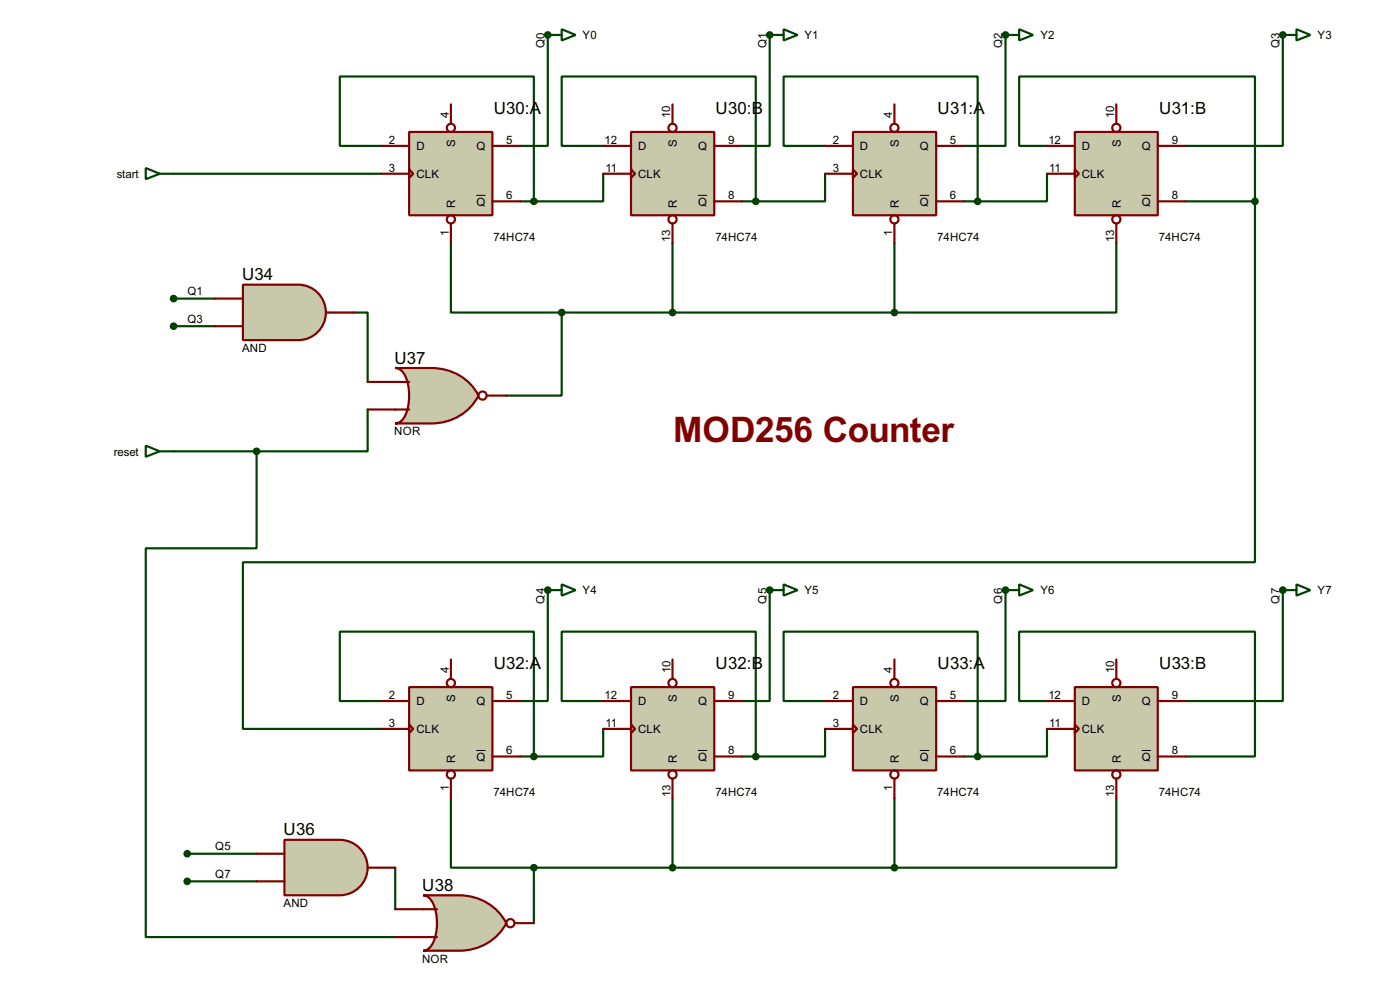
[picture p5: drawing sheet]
<svg xmlns="http://www.w3.org/2000/svg" width="256mm" height="180mm" viewBox="0 0 256 180" stroke-linecap="round" stroke-linejoin="round" font-family="sans-serif">
<g fill="none" stroke="#004000" stroke-width=".4">
<path d="M100.4 6.4v20.3h-5.1M31.8 31.8h38.1M69.9 26.7h-7.6v-12.7h35.5v22.9M95.3 36.9h2.5M110.5 26.7h-7.6v-12.7h35.6v22.9M110.5 31.8v5.1h-12.7M135.9 36.9h2.6M151.2 26.7h-7.6v-12.7h35.5v22.9M151.2 31.8v5.1h-12.7M176.6 36.9h2.5M191.8 31.8v5.1h-12.7M191.8 26.7h-5.1v-12.7h43.2v22.9"/>
<path d="M217.2 36.9h12.7M229.9 36.9v66h-185.4v30.5h25.4M31.8 59.7h7.6M31.8 54.7h7.6M64.8 57.2h2.6v12.7M82.6 44.5v12.7h20.3M102.9 57.2v15.2h-10.1M102.9 57.2h61M123.2 44.5v12.7M163.9 44.5v12.7M204.5 44.5v12.7h-40.6M67.4 75v7.6h-20.4"/>
<path d="M31.8 82.6h15.2M47 82.6v17.8h-20.3v71.1h45.7M69.9 128.3h-7.6v-12.7h35.5v22.9M95.3 138.5h2.5M110.5 128.3h-7.6v-12.7h35.6v22.9M110.5 133.4v5.1h-12.7M135.9 138.5h2.6M151.2 128.3h-7.6v-12.7h35.5v22.9M151.2 133.4v5.1h-12.7M176.6 138.5h2.5M191.8 128.3h-5.1v-12.7h43.2v22.9h-12.7M191.8 133.4v5.1h-12.7"/>
<path d="M34.3 156.3h12.7M72.4 158.8v7.6M82.6 146.1v12.7h15.2M97.8 158.8h66.1M97.8 158.8v10.2M123.2 146.1v12.7M163.9 146.1v12.7M204.5 146.1v12.7h-40.6M34.3 161.3h12.7"/>
</g>
<circle cx="100.4" cy="6.4" r=".2" fill="#004000"/>
<path d="M141 6.4v20.3h-5.1" fill="none" stroke="#004000" stroke-width=".4"/>
<circle cx="141" cy="6.4" r=".2" fill="#004000"/>
<path d="M184.2 6.4v20.3h-7.6" fill="none" stroke="#004000" stroke-width=".4"/>
<circle cx="184.2" cy="6.4" r=".2" fill="#004000"/>
<path d="M235 6.4v20.3h-17.8" fill="none" stroke="#004000" stroke-width=".4"/>
<circle cx="235" cy="6.4" r=".2" fill="#004000"/>
<path d="M100.4 108v20.3h-5.1" fill="none" stroke="#004000" stroke-width=".4"/>
<circle cx="100.4" cy="108" r=".2" fill="#004000"/>
<path d="M141 108v20.3h-5.1" fill="none" stroke="#004000" stroke-width=".4"/>
<circle cx="141" cy="108" r=".2" fill="#004000"/>
<path d="M184.2 108v20.3h-7.6" fill="none" stroke="#004000" stroke-width=".4"/>
<circle cx="184.2" cy="108" r=".2" fill="#004000"/>
<path d="M235 108v20.3h-17.8" fill="none" stroke="#004000" stroke-width=".4"/>
<circle cx="235" cy="108" r=".2" fill="#004000"/>
<path d="M75 24.2h15.2v15.2h-15.2z" fill="#c8c8aa" stroke="#800000" stroke-width=".4"/>
<g fill="none" stroke="#800000" stroke-width=".4">
<path d="M82.6 19.1v3.6M69.9 26.7h5.1M69.9 31.8h5.1M75 31l.7 .8-.7 .8zM90.2 26.7h5.1M90.2 36.9h5.1M82.6 40.9v3.6"/>
<circle cx="82.6" cy="23.4" r=".75"/>
<circle cx="82.6" cy="40.2" r=".75"/>
</g>
<path d="M87.3 35.8h1.7" fill="none" stroke="#000" stroke-width=".18"/>
<path d="M115.6 24.2h15.3v15.2h-15.3z" fill="#c8c8aa" stroke="#800000" stroke-width=".4"/>
<g fill="none" stroke="#800000" stroke-width=".4">
<path d="M123.2 19.1v3.6M110.5 26.7h5.1M110.5 31.8h5.1M115.6 31l.8 .8-.8 .8zM130.9 26.7h5M130.9 36.9h5M123.2 40.9v3.6"/>
<circle cx="123.2" cy="23.4" r=".75"/>
<circle cx="123.2" cy="40.2" r=".75"/>
</g>
<path d="M127.9 35.8h1.7" fill="none" stroke="#000" stroke-width=".18"/>
<path d="M156.3 24.2h15.2v15.2h-15.2z" fill="#c8c8aa" stroke="#800000" stroke-width=".4"/>
<g fill="none" stroke="#800000" stroke-width=".4">
<path d="M163.9 19.1v3.6M151.2 26.7h5.1M151.2 31.8h5.1M156.3 31l.7 .8-.7 .8zM171.5 26.7h5.1M171.5 36.9h5.1M163.9 40.9v3.6"/>
<circle cx="163.8" cy="23.4" r=".75"/>
<circle cx="163.8" cy="40.2" r=".75"/>
</g>
<path d="M168.5 35.8h1.7" fill="none" stroke="#000" stroke-width=".18"/>
<path d="M196.9 24.2h15.2v15.2h-15.2z" fill="#c8c8aa" stroke="#800000" stroke-width=".4"/>
<g fill="none" stroke="#800000" stroke-width=".4">
<path d="M204.5 19.1v3.6M191.8 26.7h5.1M191.8 31.8h5.1M196.9 31l.8 .8-.8 .8zM212.1 26.7h5.1M212.1 36.9h5.1M204.5 40.9v3.6"/>
<circle cx="204.5" cy="23.4" r=".75"/>
<circle cx="204.5" cy="40.2" r=".75"/>
</g>
<path d="M209.2 35.8h1.7" fill="none" stroke="#000" stroke-width=".18"/>
<g fill="#004000" stroke="#004000" stroke-width=".4">
<circle cx="123.2" cy="57.2" r=".5"/>
<circle cx="163.8" cy="57.2" r=".5"/>
<circle cx="179.1" cy="36.9" r=".5"/>
<circle cx="138.4" cy="36.9" r=".5"/>
<circle cx="97.8" cy="36.9" r=".5"/>
</g>
<path d="M75 125.8h15.2v15.2h-15.2z" fill="#c8c8aa" stroke="#800000" stroke-width=".4"/>
<g fill="none" stroke="#800000" stroke-width=".4">
<path d="M69.9 128.3h5.1M69.9 133.4h5.1M75 132.6l.7 .8-.7 .8zM82.6 120.7v3.6M90.2 128.3h5.1M90.2 138.5h5.1M82.6 142.5v3.6"/>
<circle cx="82.6" cy="125" r=".75"/>
<circle cx="82.6" cy="141.8" r=".75"/>
</g>
<path d="M87.3 137.4h1.7" fill="none" stroke="#000" stroke-width=".18"/>
<path d="M115.6 125.8h15.3v15.2h-15.3z" fill="#c8c8aa" stroke="#800000" stroke-width=".4"/>
<g fill="none" stroke="#800000" stroke-width=".4">
<path d="M110.5 128.3h5.1M110.5 133.4h5.1M115.6 132.6l.8 .8-.8 .8zM123.2 120.7v3.6M130.9 128.3h5M130.9 138.5h5M123.2 142.5v3.6"/>
<circle cx="123.2" cy="125" r=".75"/>
<circle cx="123.2" cy="141.8" r=".75"/>
</g>
<path d="M127.9 137.4h1.7" fill="none" stroke="#000" stroke-width=".18"/>
<path d="M156.3 125.8h15.2v15.2h-15.2z" fill="#c8c8aa" stroke="#800000" stroke-width=".4"/>
<g fill="none" stroke="#800000" stroke-width=".4">
<path d="M151.2 128.3h5.1M151.2 133.4h5.1M156.3 132.6l.7 .8-.7 .8zM163.9 120.7v3.6M171.5 128.3h5.1M171.5 138.5h5.1M163.9 142.5v3.6"/>
<circle cx="163.8" cy="125" r=".75"/>
<circle cx="163.8" cy="141.8" r=".75"/>
</g>
<path d="M168.5 137.4h1.7" fill="none" stroke="#000" stroke-width=".18"/>
<path d="M196.9 125.8h15.2v15.2h-15.2z" fill="#c8c8aa" stroke="#800000" stroke-width=".4"/>
<g fill="none" stroke="#800000" stroke-width=".4">
<path d="M191.8 128.3h5.1M191.8 133.4h5.1M196.9 132.6l.8 .8-.8 .8zM204.5 120.7v3.6M212.1 128.3h5.1M212.1 138.5h5.1M204.5 142.5v3.6"/>
<circle cx="204.5" cy="125" r=".75"/>
<circle cx="204.5" cy="141.8" r=".75"/>
</g>
<path d="M209.2 137.4h1.7" fill="none" stroke="#000" stroke-width=".18"/>
<g fill="#004000" stroke="#004000" stroke-width=".4">
<circle cx="163.8" cy="158.8" r=".5"/>
<circle cx="179.1" cy="138.5" r=".5"/>
<circle cx="138.4" cy="138.5" r=".5"/>
<circle cx="97.8" cy="138.5" r=".5"/>
<circle cx="229.9" cy="36.9" r=".5"/>
</g>
<path d="M44.5 52.1h10.2a5.1 5.1 0 0 1 5 5.1 5.1 5.1 0 0 1-5 5.1h-10.2z" fill-rule="evenodd" fill="#c8c8aa" stroke="#800000" stroke-width=".4"/>
<path d="M39.4 54.7h5.1M39.4 59.7h5.1M59.7 57.2h5.1" fill="none" stroke="#800000" stroke-width=".4"/>
<circle cx="31.8" cy="59.7" r=".5" fill="#004000" stroke="#004000" stroke-width=".4"/>
<path d="M52.1 153.7h10.2a5.1 5.1 0 0 1 5.1 5.1 5.1 5.1 0 0 1-5.1 5.1h-10.2z" fill-rule="evenodd" fill="#c8c8aa" stroke="#800000" stroke-width=".4"/>
<path d="M47 156.3h5.1M67.4 158.8h5M47 161.3h5.1" fill="none" stroke="#800000" stroke-width=".4"/>
<g fill="#004000" stroke="#004000" stroke-width=".4">
<circle cx="34.3" cy="156.3" r=".5"/>
<circle cx="34.3" cy="161.3" r=".5"/>
</g>
<path d="M72.4 67.4h6.6a9.5 9.5 0 0 1 8.7 5 9.5 9.5 0 0 1-8.7 5.1h-6.6a2.2 2.2 0 0 0 1.9-1.5 9.2 9.2 0 0 0-.4-7.8l-.9-.7z" fill-rule="evenodd" fill="#c8c8aa" stroke="#800000" stroke-width=".4"/>
<g fill="none" stroke="#800000" stroke-width=".4">
<path d="M67.4 69.9h7.6M67.4 75h7.6M89.2 72.4h3.6"/>
<circle cx="88.4" cy="72.4" r=".75"/>
</g>
<g fill="#004000" stroke="#004000" stroke-width=".4">
<circle cx="102.9" cy="57.2" r=".5"/>
<circle cx="31.8" cy="54.7" r=".5"/>
<circle cx="123.2" cy="158.8" r=".5"/>
</g>
<path d="M77.5 163.9h6.6a9.6 9.6 0 0 1 8.7 5.1 9.6 9.6 0 0 1-8.7 5h-6.6a2.21 2.21 0 0 0 1.8-1.5 9 9 0 0 0-.3-7.8l-1-.7z" fill-rule="evenodd" fill="#c8c8aa" stroke="#800000" stroke-width=".4"/>
<g fill="none" stroke="#800000" stroke-width=".4">
<path d="M72.4 166.4h7.7M72.4 171.5h7.7M94.3 169h3.5"/>
<circle cx="93.5" cy="169" r=".75"/>
</g>
<g fill="#004000" stroke="#004000" stroke-width=".4">
<circle cx="97.8" cy="158.8" r=".5"/>
<circle cx="47" cy="82.6" r=".5"/>
<circle cx="100.3" cy="6.4" r=".5"/>
<circle cx="141" cy="6.4" r=".5"/>
<circle cx="184.2" cy="6.4" r=".5"/>
<circle cx="235" cy="6.4" r=".5"/>
<circle cx="100.3" cy="108" r=".5"/>
<circle cx="141" cy="108" r=".5"/>
<circle cx="184.2" cy="108" r=".5"/>
<circle cx="235" cy="108" r=".5"/>
</g>
<g fill="none" stroke="#004000" stroke-width=".4">
<path d="M100.4 6.4h2.5M102.9 5.4l2.6 1-2.6 1zM141 6.4h2.6M143.6 5.4l2.5 1-2.5 1zM184.2 6.4h2.5M186.7 5.4l2.6 1-2.6 1zM235 6.4h2.5M237.5 5.4l2.6 1-2.6 1zM26.7 30.8l2.6 1-2.6 1zM29.3 31.8h2.5M26.7 81.6l2.6 1-2.6 1zM29.3 82.6h2.5"/>
<path d="M100.4 108h2.5M102.9 107l2.6 1-2.6 1zM141 108h2.6M143.6 107l2.5 1-2.5 1zM184.2 108h2.5M186.7 107l2.6 1-2.6 1zM235 108h2.5M237.5 107l2.6 1-2.6 1z"/>
</g>
<text font-size="7.2" fill="#800000" x="123.3" y="80.8">MOD256 Counter</text>
<g font-size="3.5">
<text x="90.5" y="20.8">U30:A</text>
<text x="131.1" y="20.8">U30:B</text>
<text x="171.8" y="20.8">U31:A</text>
<text x="212.4" y="20.8">U31:B</text>
<text x="44.4" y="51.3">U34</text>
<text x="72.3" y="66.6">U37</text>
<text x="90.5" y="122.4">U32:A</text>
<text x="131.1" y="122.4">U32:B</text>
<text x="171.8" y="122.4">U33:A</text>
<text x="212.4" y="122.4">U33:B</text>
<text x="52" y="152.9">U36</text>
<text x="77.4" y="163.1">U38</text>
</g>
<g font-size="2.4">
<text x="99.8" y="8.9" transform="rotate(-90 99.8 8.9)">Q0</text>
<text x="106.7" y="7.2">Y0</text>
<text x="140.4" y="8.9" transform="rotate(-90 140.4 8.9)">Q1</text>
<text x="147.4" y="7.2">Y1</text>
<text x="183.6" y="8.9" transform="rotate(-90 183.6 8.9)">Q2</text>
<text x="190.6" y="7.2">Y2</text>
<text x="234.4" y="8.9" transform="rotate(-90 234.4 8.9)">Q3</text>
<text x="241.4" y="7.2">Y3</text>
<text x="82.2" y="21.6" transform="rotate(-90 82.2 21.6)">4</text>
<text x="122.8" y="21.6" transform="rotate(-90 122.8 21.6)">10</text>
<text x="163.5" y="21.6" transform="rotate(-90 163.5 21.6)">4</text>
<text x="204.1" y="21.6" transform="rotate(-90 204.1 21.6)">10</text>
<text x="71.3" y="26.3">2</text>
<text x="76.3" y="27.5">D</text>
<text x="83.4" y="26.9" transform="rotate(-90 83.4 26.9)">S</text>
<text x="87.3" y="27.5">Q</text>
<text x="92.8" y="26.3">5</text>
<text x="110.8" y="26.3">12</text>
<text x="116.9" y="27.5">D</text>
<text x="124" y="26.9" transform="rotate(-90 124 26.9)">S</text>
<text x="127.9" y="27.5">Q</text>
<text x="133.4" y="26.3">9</text>
<text x="152.6" y="26.3">2</text>
<text x="157.5" y="27.5">D</text>
<text x="164.7" y="26.9" transform="rotate(-90 164.7 26.9)">S</text>
<text x="168.5" y="27.5">Q</text>
<text x="174" y="26.3">5</text>
<text x="192.1" y="26.3">12</text>
<text x="198.2" y="27.5">D</text>
<text x="205.3" y="26.9" transform="rotate(-90 205.3 26.9)">S</text>
<text x="209.2" y="27.5">Q</text>
<text x="214.7" y="26.3">9</text>
<text x="21.4" y="32.6">start</text>
<text x="71.3" y="31.4">3</text>
<text x="76.3" y="32.6">CLK</text>
<text x="110.9" y="31.4">11</text>
<text x="116.9" y="32.6">CLK</text>
<text x="152.6" y="31.4">3</text>
<text x="157.5" y="32.6">CLK</text>
<text x="192.2" y="31.4">11</text>
<text x="198.2" y="32.6">CLK</text>
<text x="83.4" y="38.1" transform="rotate(-90 83.4 38.1)">R</text>
<text x="87.3" y="37.7">Q</text>
<text x="92.8" y="36.5">6</text>
<text x="124" y="38.1" transform="rotate(-90 124 38.1)">R</text>
<text x="127.9" y="37.7">Q</text>
<text x="133.4" y="36.5">8</text>
<text x="164.7" y="38.1" transform="rotate(-90 164.7 38.1)">R</text>
<text x="168.5" y="37.7">Q</text>
<text x="174" y="36.5">6</text>
<text x="205.3" y="38.1" transform="rotate(-90 205.3 38.1)">R</text>
<text x="209.2" y="37.7">Q</text>
<text x="214.7" y="36.5">8</text>
<text x="82.2" y="43.1" transform="rotate(-90 82.2 43.1)">1</text>
<text x="90.4" y="44.1">74HC74</text>
<text x="122.8" y="44.3" transform="rotate(-90 122.8 44.3)">13</text>
<text x="131.1" y="44.1">74HC74</text>
<text x="163.5" y="43.1" transform="rotate(-90 163.5 43.1)">1</text>
<text x="171.7" y="44.1">74HC74</text>
<text x="204.1" y="44.3" transform="rotate(-90 204.1 44.3)">13</text>
<text x="212.3" y="44.1">74HC74</text>
<text x="34.3" y="59.1">Q3</text>
<text x="34.3" y="54">Q1</text>
<text x="44.3" y="64.5">AND</text>
<text x="20.9" y="83.4">reset</text>
<text x="72.2" y="79.7">NOR</text>
<text x="99.8" y="110.5" transform="rotate(-90 99.8 110.5)">Q4</text>
<text x="106.7" y="108.8">Y4</text>
<text x="140.4" y="110.5" transform="rotate(-90 140.4 110.5)">Q5</text>
<text x="147.4" y="108.8">Y5</text>
<text x="183.6" y="110.5" transform="rotate(-90 183.6 110.5)">Q6</text>
<text x="190.6" y="108.8">Y6</text>
<text x="234.4" y="110.5" transform="rotate(-90 234.4 110.5)">Q7</text>
<text x="241.4" y="108.8">Y7</text>
<text x="82.2" y="123.2" transform="rotate(-90 82.2 123.2)">4</text>
<text x="122.8" y="123.2" transform="rotate(-90 122.8 123.2)">10</text>
<text x="163.5" y="123.2" transform="rotate(-90 163.5 123.2)">4</text>
<text x="204.1" y="123.2" transform="rotate(-90 204.1 123.2)">10</text>
<text x="71.3" y="127.9">2</text>
<text x="76.3" y="129.1">D</text>
<text x="83.4" y="128.5" transform="rotate(-90 83.4 128.5)">S</text>
<text x="87.3" y="129.1">Q</text>
<text x="92.8" y="127.9">5</text>
<text x="110.8" y="127.9">12</text>
<text x="116.9" y="129.1">D</text>
<text x="124" y="128.5" transform="rotate(-90 124 128.5)">S</text>
<text x="127.9" y="129.1">Q</text>
<text x="133.4" y="127.9">9</text>
<text x="152.6" y="127.9">2</text>
<text x="157.5" y="129.1">D</text>
<text x="164.7" y="128.5" transform="rotate(-90 164.7 128.5)">S</text>
<text x="168.5" y="129.1">Q</text>
<text x="174" y="127.9">5</text>
<text x="192.1" y="127.9">12</text>
<text x="198.2" y="129.1">D</text>
<text x="205.3" y="128.5" transform="rotate(-90 205.3 128.5)">S</text>
<text x="209.2" y="129.1">Q</text>
<text x="214.7" y="127.9">9</text>
<text x="71.3" y="133">3</text>
<text x="76.3" y="134.2">CLK</text>
<text x="110.9" y="133">11</text>
<text x="116.9" y="134.2">CLK</text>
<text x="152.6" y="133">3</text>
<text x="157.5" y="134.2">CLK</text>
<text x="192.2" y="133">11</text>
<text x="198.2" y="134.2">CLK</text>
<text x="83.4" y="139.7" transform="rotate(-90 83.4 139.7)">R</text>
<text x="87.3" y="139.3">Q</text>
<text x="92.8" y="138.1">6</text>
<text x="124" y="139.7" transform="rotate(-90 124 139.7)">R</text>
<text x="127.9" y="139.3">Q</text>
<text x="133.4" y="138.1">8</text>
<text x="164.7" y="139.7" transform="rotate(-90 164.7 139.7)">R</text>
<text x="168.5" y="139.3">Q</text>
<text x="174" y="138.1">6</text>
<text x="205.3" y="139.7" transform="rotate(-90 205.3 139.7)">R</text>
<text x="209.2" y="139.3">Q</text>
<text x="214.7" y="138.1">8</text>
<text x="82.2" y="144.7" transform="rotate(-90 82.2 144.7)">1</text>
<text x="90.4" y="145.8">74HC74</text>
<text x="122.8" y="145.9" transform="rotate(-90 122.8 145.9)">13</text>
<text x="131.1" y="145.8">74HC74</text>
<text x="163.5" y="144.7" transform="rotate(-90 163.5 144.7)">1</text>
<text x="171.7" y="145.8">74HC74</text>
<text x="204.1" y="145.9" transform="rotate(-90 204.1 145.9)">13</text>
<text x="212.3" y="145.8">74HC74</text>
<text x="39.4" y="155.7">Q5</text>
<text x="39.4" y="160.7">Q7</text>
<text x="51.9" y="166.1">AND</text>
<text x="77.3" y="176.2">NOR</text>
</g>
</svg>
